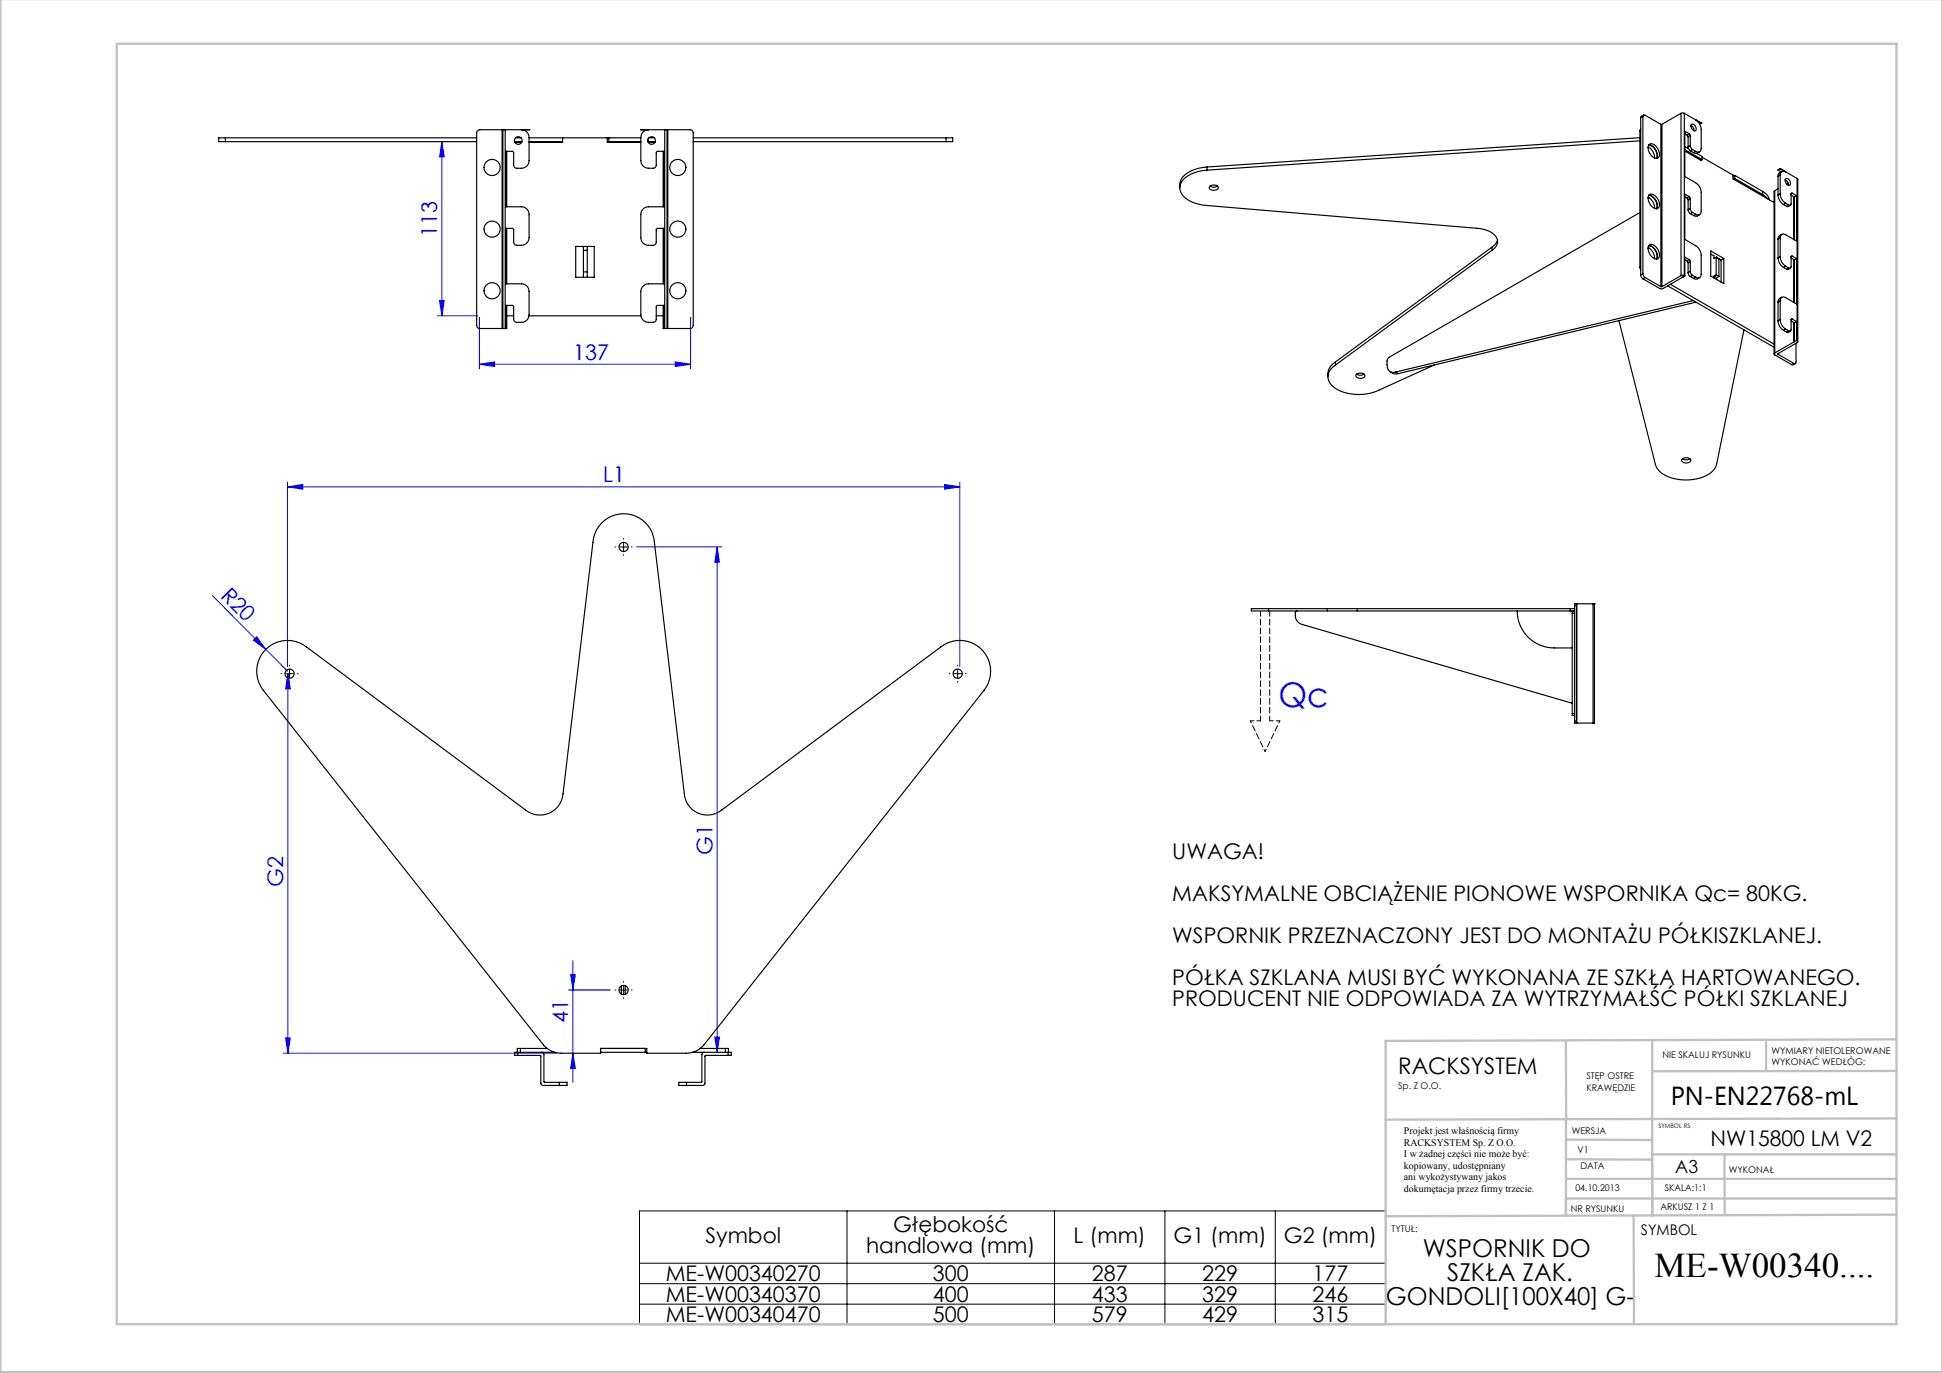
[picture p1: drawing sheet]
<svg xmlns="http://www.w3.org/2000/svg" width="420mm" height="297mm" viewBox="0 0 420 297" stroke-linecap="round" stroke-linejoin="round" font-family="sans-serif">
<g fill="none" stroke="#00f" stroke-width=".22">
<path d="M95.6 30.6v37.7M95.6 30.6l.5 3.3h-1zM94.6 68.3h8.7M95.1 65h1l-.5 3.3zM103.7 78.8l3.3-.5v1zM103.7 68.6v11.2M103.7 78.8h45.6M146 78.3l3.3 .5-3.3 .5zM149.3 68.6v11.2M62.2 105.3l3.3-.5v1zM62.2 104.3v39.9M62.2 105.3h145.4"/>
<path d="M137.7 118.3h18.4M155.1 118.3v109.3M155.1 118.3l.5 3.3h-1zM204.3 104.8l3.3 .5-3.3 .5zM207.6 104.3v39.9M45.9 128.8l11.6 11.7M54.8 138.5l.7-.7 2 2.7zM57.5 140.5l4.7 4.7M62.3 145.7v82.1M62.3 145.7l.5 3.3h-1zM122.9 214.1h9.1M123.4 210.8h1l-.5 3.3z"/>
<path d="M123.9 207.8v26.4M61.3 227.8h59.1M61.8 224.5h1l-.5 3.3zM123.9 227.8l.5 3.3h-1zM154.6 224.3h1l-.5 3.3z"/>
</g>
<g fill="none" stroke="#000" stroke-width=".22">
<path d="M134 118.3h1.7M134.9 117.5v1.6M61.8 145.7h1.7M62.6 144.9v1.7M206.3 145.7h1.7M207.1 144.9v1.7M134 214.1h1.7M134.9 213.3v1.7M138.3 261.9h161.4v24.6h-161.4zM138.3 273.3h161.4M138.3 277.7h161.4M183.2 261.9v24.6"/>
<path d="M228.1 261.9v24.6M251.9 261.9v24.6M275.8 261.9v24.6M138.3 282.1h161.4"/>
</g>
<g fill="none" stroke="#000" stroke-width=".22" stroke-dasharray="15.2 1.3 1.3 1.3">
<path d="M133.2 118.3h-.2M134.9 116.6v-.1M134.9 120v.1M136.5 118.3h.2M61 145.7h-.2M62.6 144.1v-.2M62.6 147.4v.2M64.3 145.7h.2M205.5 145.7h-.2M207.1 144.1v-.2M207.1 147.4v.2M208.8 145.7h.2"/>
<path d="M133.2 214.1h-.2M134.9 212.5v-.2M134.9 215.8v.2M136.5 214.1h.2"/>
</g>
<path d="M272.6 155.9v-23.6M274.6 155.9v-23.6" fill="none" stroke="#000" stroke-width=".22" stroke-dasharray="1.3 .6" stroke-dashoffset=".2"/>
<path d="M272.6 155.9h-2.2M276.8 155.9h-2.2" fill="none" stroke="#000" stroke-width=".22" stroke-dasharray="1.3 .6" stroke-dashoffset=".5"/>
<path d="M270.4 155.9l3.2 6.7M273.6 162.6l3.2-6.7" fill="none" stroke="#000" stroke-width=".22" stroke-dasharray="1.3 .6" stroke-dashoffset=".8"/>
<g fill="none" stroke="#c0c0c0" stroke-width=".5">
<path d="M.1 -.1v296.9h419.9M25.2 9.5h385v276.9h-385zM338.7 225.2v16.9M357.3 225v37.9v-13.2M382 225.4v6.3M410.1 224.8l-110.4 .4v61.2M410.1 231.7h-52.8M338.7 259.3h71.5M338.7 255h71.5M338.7 250.8l18.6 .1M338.7 246.5l18.6 .1M338.7 242.1v20.9"/>
<path d="M357.3 249.7h52.9M373 249.7v13.2M410.1 241.9l-110.4 .3M353.3 262.9l.1 23.5M410.2 262.7l-110.5 .4"/>
</g>
<g fill="#00f">
<path d="M54.8 138.5l.7-.7 2 2.7z"/>
<path d="M62.2 105.3l3.3-.5v1zM204.3 104.8l3.3 .5-3.3 .5z"/>
<path d="M103.7 78.8l3.3-.5v1zM146 78.3l3.3 .5-3.3 .5z"/>
<path d="M154.6 224.3h1l-.5 3.3zM155.1 118.3l.5 3.3h-1z"/>
<path d="M95.6 30.6l.5 3.3h-1zM95.1 65h1l-.5 3.3zM123.4 210.8h1l-.5 3.3zM123.9 227.8l.5 3.3h-1zM62.3 145.7l.5 3.3h-1zM61.8 224.5h1l-.5 3.3z"/>
</g>
<g fill="none" stroke="#000" stroke-width=".25">
<path d="M48.7 29.8h-1.4v.8h1.4M48.7 29.8h54.4M48.7 30.6h54.4M48.7 29.8v.8M108.6 28.1h.2M108.6 28.1h-4.8a.67 .67 0 0 0-.7 .6v41.7a.67 .67 0 0 0 .7 .7h4.8M108.6 28.1v43M108.8 28.1h.5M108.8 28.1v43M109.3 28.1v43M109.3 28.1h5.1M109.6 32.7v12"/>
<path d="M111.3 30.6h1.6M111.4 30.8h1.4M111.5 29.8h1.2M112.8 28.1a1.67 1.67 0 0 1 1.6 1.6v5a1.67 1.67 0 0 1-1.6 1.7h-1a.67 .67 0 0 1-.7-.7l-.1-2.8-.2-.2h-1.4v12h3.4a1.67 1.67 0 0 1 1.6 1.7v5a1.67 1.67 0 0 1-1.6 1.7h-1a.67 .67 0 0 1-.7-.7l-.1-2.9-.2-.1h-1.4v12h3.4a1.67 1.67 0 0 1 1.6 1.6v5.1a1.67 1.67 0 0 1-1.6 1.6h-1a.67 .67 0 0 1-.7-.6l-.1-2.9-.2-.1h-1.4v5M114.4 28.1h.1M114.4 29.8h24.2M114.4 30.6h7.3M121.7 29.8v1h-7.3M131.3 29.8v1h7.3M131.3 30.6h7.3M131.7 29.8v.8M138.6 28.1h.1"/>
<path d="M138.6 28.1h5.2M140.1 30.6h.1M140.2 30.6h1.5M140.2 30v.6M140.2 30.8h1.4M140.3 28.1a1.67 1.67 0 0 0-1.7 1.6v5a1.67 1.67 0 0 0 1.7 1.7h1a.67 .67 0 0 0 .6-.7l.1-2.8 .3-.2h1.3v12h-3.3a1.67 1.67 0 0 0-1.7 1.7v5a1.67 1.67 0 0 0 1.7 1.7h1a.67 .67 0 0 0 .6-.7l.1-2.9 .3-.1h1.3v12h-3.3a1.67 1.67 0 0 0-1.7 1.6v5.1a1.67 1.67 0 0 0 1.7 1.6h1a.67 .67 0 0 0 .6-.6l.1-2.9 .3-.1h1.3v5M140.3 29.8h1.2M143.4 32.7v12M143.8 28.1h.5M143.8 28.1v43M144.3 28.1h.1M144.3 28.1v43"/>
<path d="M144.4 28.1h4.9a.67 .67 0 0 1 .6 .6v41.7a.67 .67 0 0 1-.6 .7h-4.9M144.4 28.1v43M149.9 29.8h54.7M149.9 30.6h54.7M204.6 29.8h1.4v.8h-1.4M204.6 29.8v.8M261 36.8a7.1 7.1 0 0 0-5.4 2.5 2.77 2.77 0 0 0 1.4 4l1.4 .6 2.6 .5 58.4 5a4.9 4.9 0 0 1 4.4 2.2 2.1 2.1 0 0 1-1.1 2.5M261 36.1a7.1 7.1 0 0 0-5.4 2.5 3.1 3.1 0 0 0-.4 2M261 36.1v.7M354.7 28.3v29.5M354.7 30.5l-93.7 6.3M354.7 29.8l-93.7 6.3"/>
<path d="M354.8 28l-.1 .3M354.8 25.5v34M354.8 28.2l-.1 .1M355.3 25.2a.29 .29 0 0 1 .1-.3 .29 .29 0 0 1 .4 0l3.4 2M355.3 25.2v34M355.3 25.2l-.5 .3M355.4 24.9l-.5 .3-.1 .3M356.4 31.8a2.63 2.63 0 0 1 1.4 2.4M356.6 31.4a2.29 2.29 0 0 1 1.7 2.9 2.29 2.29 0 0 0-1.7-2.9zM356.6 31.3a1.09 1.09 0 0 1 1.7 .5l.4 .8a1 1 0 0 1 .2 1.1 1 1 0 0 1-.9 .5 2.39 2.39 0 0 1-1.4-2.9zM359.2 26.9h.2M359.2 26.9v35.1"/>
<path d="M359.4 26.9v35.1M363.6 24.5h.7M363.6 24.5v35.1M363.6 24.5l-4.2 2.4M364.3 24.5v35.1M364.3 24.5l3.6 2.1M364.4 28.9l.5 .3M364.4 32.7l3.6 2.1v-.2M364.4 32.4l3.7 2.1M364.4 31.7l.8 .5M364.9 29.2l.2 .4M365.1 31.8l.1 .5 .4 .3"/>
<path d="M365.1 29.6v2.2M365.3 28.9l.3 .4M365.3 28.9l-.9-.5v9.8l2.3 1.4a2.61 2.61 0 0 1 1.2 2v4.1a.72 .72 0 0 1-.3 .7 .72 .72 0 0 1-.9 0M365.3 28.9l-.4 .3M365.6 31.5l.1 .5 .3 .3M365.6 29.3v2.2M365.6 31.5l-.5 .3M365.6 29.3l-.5 .3M365.6 32.6l.7 .4M365.7 27.1l.5 .5 .2 .7M365.9 26.9a.96 .96 0 0 1 .8 1.4 .96 .96 0 0 1-.8-1.4zM366 32.3l.7 .4"/>
<path d="M366 32.3l-.4 .3M366.7 25.9a2.61 2.61 0 0 1 1.2 2.1v4.1a.72 .72 0 0 1-.3 .7 .72 .72 0 0 1-.9-.1M366.7 32.7l-.4 .3M366.9 33.2l1.2 .7v.6M367.6 32.8a1.02 1.02 0 0 1-1.3 .2M367.9 26.6h.1M367.9 26.6l-.3 .2M368.1 34l6.7 3.9v.8l8.9 5.1M368.1 34.5l-.2 .2M375.2 38.6l-.3 .2M375.2 38.6l6 3.5M375.2 37.9v.7"/>
<path d="M375.2 37.9l-.4 .3M375.2 37.9l6 3.5M384.5 36.8h.1M384.5 38.1v4.1M384.5 36.8l.7 .4M385 36.5l3.7 2.1M385 37.8v4.1M385 37.8l-.5 .3M385 36.5l-.5 .3M385 36.5h.1M385.4 37.1l-.7 .4-.2 .6M386.1 38.9l.5 .5 .2 .7"/>
<path d="M386.2 37.2a.72 .72 0 0 0-.8-.1 .72 .72 0 0 0-.4 .7M386.2 38.6a.96 .96 0 0 1 .9 1.5 .96 .96 0 0 1-.9-1.5zM386.7 39.6l-.3 .2M388.7 38.6l.1 .2v35.1M388.7 38.6v35.1M109.6 49.4v12M124.5 53.3h4v6.7h-4zM126.2 53.3v6.7M126.2 58.8h.8M126.2 54.1h.8M127 53.3v6.7M143.4 49.4v12"/>
<path d="M261.7 40.3l.9-.3a.74 .74 0 0 1 .9 .7 1.25 1.25 0 0 1-2-.1zM261.7 40.3l.7 .2 .9-.2M322.7 54.1l-33.9 24.9M322.7 53.5v.6M322.7 53.5l-33.9 24.8M323.9 51.9a2.55 2.55 0 0 1-1.2 1.6M354.7 46l-54.3 31.3-.3 .4a3.2 3.2 0 0 0 .4 2.6 1.34 1.34 0 0 0 1.3 .2M354.7 57.8l.1 .5M354.8 59.5l.2 .5 .3 .3M354.8 57.7l-.1 .1M355.3 59.2l.1 .5 .4 .3M355.3 59.2l-.5 .3"/>
<path d="M356.4 53.6a2.63 2.63 0 0 1 1.4 2.4M356.4 42.7a2.63 2.63 0 0 1 1.4 2.4M356.6 53.1a2.29 2.29 0 0 1 1.7 2.9 2.29 2.29 0 0 0-1.7-2.9zM356.6 42.2a2.29 2.29 0 0 1 1.7 3 2.29 2.29 0 0 0-1.7-3zM356.6 42.2a1.09 1.09 0 0 1 1.7 .5l.4 .8a1 1 0 0 1 .2 1 1 1 0 0 1-.9 .6 2.39 2.39 0 0 1-1.4-2.9zM356.6 53.1a1.09 1.09 0 0 1 1.7 .5l.4 .8a1 1 0 0 1 .2 1 1 1 0 0 1-.9 .6 2.39 2.39 0 0 1-1.4-2.9zM363.6 59.6h.7M363.6 59.6l-4.2 2.4M364 59.9v.1M364.3 59.6l.1 .1M364.4 59.7l-.5 .3h.1M364.4 56.2l.5 .2"/>
<path d="M364.4 42.5l.5 .3M364.9 56.4l.2 .4M364.9 42.8l.2 .4M365.1 59l.1 .5 .4 .3M365.1 45.4l.1 .5 .4 .3M365.1 43.2v2.2M365.1 56.8v2.2M365.3 42.5l.3 .5M365.3 42.5l-.9-.5v9.8l2.3 1.4a2.61 2.61 0 0 1 1.2 2v4.1a.72 .72 0 0 1-.3 .8 .72 .72 0 0 1-.9-.1M365.3 56.2l.3 .4M365.3 56.2l-.9-.6v4.1M365.3 56.2l-.4 .2"/>
<path d="M365.3 42.5l-.4 .3M365.6 45.1l.1 .5 .3 .3M365.6 58.7l.1 .5 .3 .4M365.6 43v2.1M365.6 56.6v2.1M365.6 58.7l-.5 .3M365.6 56.6l-.5 .2M365.6 59.8l.7 .4M365.6 45.1l-.5 .3M365.6 43l-.5 .2M365.6 46.2l.7 .4M366 45.9l.7 .5"/>
<path d="M366 59.6l.7 .4M366 59.6l-.4 .2M366 45.9l-.4 .3M366.7 60l-.4 .2M366.7 46.4l-.4 .2M367.6 46.4l-.7 .4-.6-.2M370 55l.6 .3M370 54.3l2.8 1.6v5.5l-2.8-1.7zM370.7 55.2v.7l.5-.3M370.7 59.7v.4M370.7 59.7l.6 .4M371.2 55.6v3.9"/>
<path d="M371.2 59.5l-.5 .2M371.2 59.5l.5 .3M371.2 55.6l1 .7M371.3 55.6v.1M371.7 59.8l-.4 .3M371.7 56v3.8M372.2 56.3v4.7M372.8 55.9l-.6 .4M381.2 42.1l1.1 .9M381.2 41.4l1 .8 .5 1M381.2 41.4v.7M383.8 41.2l-.1 .3v35.1"/>
<path d="M383.8 41.2v35.2M384.5 55.8a2.61 2.61 0 0 0 1.2 2.1M384.5 42.2a2.6 2.6 0 0 0 1.2 2M384.5 51.7v4.1M384.5 40.8l-.7 .4M385 55.6a2.61 2.61 0 0 0 1.2 2M385 41.9a2.61 2.61 0 0 0 1.2 2.1M385 41.9l-.5 .3M385 51.4v4.2M385 55.6l-.5 .2M385 51.4l-.5 .3M385.4 50.7l-.7 .4-.2 .6"/>
<path d="M385.7 57.9l.7 .4M385.7 44.2l.7 .5M386.2 57.6l.7 .4M386.2 44l.7 .4M386.2 57.6l-.5 .3M386.2 44l-.5 .2M386.9 58l-.5 .3M386.9 44.4l-.5 .3M387.2 58l-.5 .3h-.3M387.2 44.4l-.5 .3h-.3M387.4 55.5v2.2a.29 .29 0 0 1-.2 .3 .29 .29 0 0 1-.3 0M387.4 55.8l.7 .4"/>
<path d="M387.4 41.9v2.2a.29 .29 0 0 1-.2 .3 .29 .29 0 0 1-.3 0M387.4 42.2l.7 .4M387.6 55.4l-.2 .1M387.6 41.8l-.2 .1M387.6 55.4l.9 .5M387.6 41.8l.9 .5M388 42.5v9.3M388 56.2v9.2M388.1 42.6v9.3M388.1 56.2v9.3M388.5 55.9v9.8l-2.3-1.3a.72 .72 0 0 0-.8-.1 .72 .72 0 0 0-.4 .8M388.5 42.3v9.8l-2.3-1.3a.72 .72 0 0 0-.8-.1 .72 .72 0 0 0-.4 .7"/>
<path d="M388.5 55.9l-.4 .3M388.5 42.3l-.4 .3M108.6 71.1h.2M108.8 71.1h.5M109.6 66.1v5h-.3M109.6 68.3h1.5M114.4 68.3h24.2M141.9 68.3h1.5M143.4 66.1v5h.4M143.8 71.1h.5M144.3 71.1h.1M288.8 78.3a3.2 3.2 0 0 0-1.6 3.2"/>
<path d="M288.8 78.3v.7M310.2 79l-12 5.4a9.9 9.9 0 0 1-10.2-1 2.67 2.67 0 0 1 .8-4.4M350.1 69.4l7.9 31.1a5.2 5.2 0 0 0 4.4 3.1 9.5 9.5 0 0 0 8-1.7l.4-.4 .5-1.1 5.9-29M355.8 60l-.5 .3M355.8 60l3.4 2M359.2 62h.2M360.7 61.8l23 13.3M361.3 61.5l22.4 12.9M364 60h-.2l-4.5 2.5-4-2.2M366.2 65l-64.4 15.5M366.8 65.4l-64.4 15.4M367.6 60l-.7 .4-.6-.2"/>
<path d="M371.3 60.1v.4M383.8 76.4l-.1 .2 .1 .2 3.7 2.1M384.5 69.4a2.61 2.61 0 0 0 1.2 2.1M384.5 76.5v.1M384.5 76.6l3.5 2M384.5 65.3v4.1M385 69.2a2.61 2.61 0 0 0 1.2 2M385 65.1v4.1M385 69.2l-.5 .2M385 65.1l-.5 .2M385.4 64.3l-.7 .4-.2 .6M385.7 71.5l.7 .4"/>
<path d="M386.2 71.2l.7 .4M386.2 71.2l-.5 .3M386.9 71.6l-.5 .3M387.2 71.6l-.5 .3h-.3M387.4 69.1v2.2a.29 .29 0 0 1-.2 .3 .29 .29 0 0 1-.3 0M387.4 69.4l.7 .4M387.6 69l-.2 .1M387.6 69l.9 .6M388 78.6l-.5 .3M388 74l-4.2 2.4M388 69.8v4.2M388.1 73.9l-.1-.1v.2"/>
<path d="M388.1 69.8v4.1M388.3 78.6l-.6 .3h-.2M388.4 74.3v4a.29 .29 0 0 1-.1 .3 .29 .29 0 0 1-.3 0M388.5 73.6l.2 .1M388.5 69.6v4M388.5 73.6l-.4 .3M388.5 69.6l-.4 .2M388.7 73.7l.1 .2-.1 .2-4.2 2.4M293.4 80.9l.9-.2a.74 .74 0 0 1 .9 .7 1.25 1.25 0 0 1-2-.1zM293.4 80.9l.7 .3 .9-.3M300.7 80.4l1 .5 .7-.1M301.8 80.5l.6 .3"/>
<path d="M363.9 99.2l.9-.2a.74 .74 0 0 1 .8 .7 1.25 1.25 0 0 1-1.9-.1zM363.9 99.2l.7 .3 .9-.3M274.4 131.7h-3.8v.5h3.8M274.4 131.7h12.7M274.4 132.2h12.7M274.4 131.7v.5M280.5 132.2l-.3 .1a2.14 2.14 0 0 0 1.5 2.8l58.3 17M287.1 131.7h6.5M287.1 132.2h6.5M287.1 131.7v.5M293.6 131.7v.5M293.6 131.7h46"/>
<path d="M293.6 132.2h46M328.1 132.2a8 8 0 0 0 8 8h3.9M339.6 131.7h.9M339.6 132.2h.9M339.6 131.7v.5M340 132.3v.4M340 132.3h.5M340 132.7h.5M340 132.2v.1M340 132.7v21.7M340.5 131h.4M340.5 131v25"/>
<path d="M340.9 130.6v.4M340.9 130.6h-.4v.4M340.9 130.6h.1M340.9 131v25M341 130.6h3.5M341 130.6v25.8M344.5 130.6h.3M344.5 130.6v25.8M344.8 130.6h.1M344.8 130.6v25.8h-.3M57.8 140.2a6.7 6.7 0 0 1 8.5-.3l47.3 35.3a5 5 0 0 0 8.2-3.5l6.4-54.4a6.7 6.7 0 0 1 6.7-6.2 6.7 6.7 0 0 1 6.6 6.2l6.5 54.4a5 5 0 0 0 8.1 3.5l47.4-35.3a6.7 6.7 0 0 1 8.8 .6 6.7 6.7 0 0 1 .5 8.8l-60.6 76.8a5 5 0 0 1-3.8 1.7h-8.5v-1h-10v1h-8.5a5 5 0 0 1-3.8-1.7l-60.6-76.8a6.7 6.7 0 0 1 .8-9.1zM340 154.4v.4h.5"/>
<path d="M340 154.4h.5M340.5 156v.4h.4M340.5 156h.4M340.9 156v.4M340.9 156.4h.1M341 156.4h3.5M134.4 213.3v1.7M135.2 213.2v1.9M112 227.6h-.7v.7h.7M112 227.6v.7M112 227.6h8M112.5 226.8h-.6v.8"/>
<path d="M112.5 226.8h5.8M112.5 226.8v.8M117.1 227.6l.4 .2 .1 .3 .1 6h4.9v.7l-5.4-.1-.2-.4-.1-5.9-4.9-.1M121 234.1v.7M129.9 227.6h10M139.5 226.8v.8M148.5 234.1v.7M149.8 227.6h7.7M151.4 226.8h5.5M152.3 227.6l-.4 .2-.1 .3v6h-5v.7l5.4-.1 .3-.4v-5.9l5-.1M156.9 226.8h.6v.8M156.9 226.8v.8"/>
<path d="M157.5 227.6h.6v.7h-.6M157.5 227.6v.7"/>
<circle cx="106.4" cy="36.2" r="1.75"/>
<circle cx="112.1" cy="30.4" r=".83"/>
<circle cx="140.9" cy="30.4" r=".83"/>
<circle cx="146.6" cy="36.2" r="1.75"/>
<circle cx="106.4" cy="49.6" r="1.75"/>
<circle cx="146.6" cy="49.6" r="1.75"/>
<circle cx="106.4" cy="62.9" r="1.75"/>
<circle cx="146.6" cy="62.9" r="1.75"/>
<circle cx="134.9" cy="118.3" r="1"/>
<circle cx="62.6" cy="145.7" r="1"/>
<circle cx="207.1" cy="145.7" r="1"/>
<circle cx="134.9" cy="214.1" r="1"/>
</g>
<text font-size="7.5" x="357.8" y="276.2">ME-W00340....</text>
<text font-size="7.3" fill="#00f" x="276.5" y="152.9">Qc</text>
<text font-size="5.6" x="361.3" y="239.1">PN-EN22768-mL</text>
<g font-size="5.3">
<text x="307.7" y="272">WSPORNIK DO</text>
<text x="313" y="277.1">SZKŁA ZAK.</text>
<text x="299.7" y="282.2">GONDOLI[100X40] G-</text>
</g>
<text font-size="4.9" x="302.4" y="232.4">RACKSYSTEM</text>
<g font-size="4.7" fill="#00f">
<text x="94.6" y="51.2" transform="rotate(-90 94.6 51.2)">113</text>
<text x="124" y="77.8">137</text>
<text x="130.5" y="104.3">L1</text>
<text x="47.5" y="129.1" transform="rotate(45 47.5 129.1)">R20</text>
<text x="154.1" y="184.9" transform="rotate(-90 154.1 184.9)">G1</text>
<text x="61.3" y="191.9" transform="rotate(-90 61.3 191.9)">G2</text>
<text x="122.9" y="221.4" transform="rotate(-90 122.9 221.4)">41</text>
</g>
<g font-size="4.7">
<text x="253.5" y="185.8">UWAGA!</text>
<text x="253.5" y="194.9">MAKSYMALNE OBCIĄŻENIE PIONOWE WSPORNIKA Qc= 80KG.</text>
<text x="253.5" y="203.9">WSPORNIK PRZEZNACZONY JEST DO MONTAŻU PÓŁKISZKLANEJ.</text>
<text x="253.5" y="213">PÓŁKA SZKLANA MUSI BYĆ WYKONANA ZE SZKŁA HARTOWANEGO.</text>
<text x="253.5" y="217.5">PRODUCENT NIE ODPOWIADA ZA WYTRZYMAŁŚĆ PÓŁKI SZKLANEJ</text>
<text x="369.9" y="247.8">NW15800 LM V2</text>
<text x="152.6" y="268.9">Symbol</text>
<text x="193.1" y="266.6">Głębokość</text>
<text x="232.2" y="268.9">L (mm)</text>
<text x="253.8" y="268.9">G1 (mm)</text>
<text x="277.7" y="268.9">G2 (mm)</text>
<text x="187.3" y="271.1">handlowa (mm)</text>
<text x="144" y="277.2">ME-W00340270</text>
<text x="144" y="281.6">ME-W00340370</text>
<text x="201.8" y="277.2">300</text>
<text x="201.8" y="281.6">400</text>
<text x="236.1" y="277.2">287</text>
<text x="236.1" y="281.6">433</text>
<text x="260" y="277.2">229</text>
<text x="260" y="281.6">329</text>
<text x="283.9" y="277.2">177</text>
<text x="283.9" y="281.6">246</text>
<text x="144" y="286">ME-W00340470</text>
<text x="201.8" y="286">500</text>
<text x="236.1" y="286">579</text>
<text x="260" y="286">429</text>
<text x="283.9" y="286">315</text>
</g>
<text font-size="3.9" x="362.3" y="253.8">A3</text>
<text font-size="3.2" x="354.9" y="267.2">SYMBOL</text>
<g font-size="2.2">
<text x="303.6" y="245.3">Projekt jest właśnością firmy</text>
<text x="303.6" y="247.8">RACKSYSTEM Sp. Z O.O.</text>
<text x="303.6" y="250.3">I w żadnej części nie może być:</text>
<text x="303.6" y="252.8">kopiowany, udostępniany</text>
<text x="303.6" y="255.3">ani wykożystywany jakos</text>
<text x="303.6" y="257.8">dokumętacja przez firmy trzecie.</text>
</g>
<g font-size="2">
<text x="383.1" y="227.9">WYMIARY NIETOLEROWANE</text>
<text x="343.1" y="233.4">STĘP OSTRE</text>
<text x="359.5" y="228.9">NIE SKALUJ RYSUNKU</text>
<text x="383.1" y="230.4">WYKONAĆ WEDŁÓG:</text>
<text x="302.4" y="235.5">Sp. Z O.O.</text>
<text x="343.1" y="235.9">KRAWĘDZIE</text>
<text x="339.9" y="245.4">WERSJA</text>
<text x="341.2" y="249.4">V1</text>
<text x="340.7" y="257.7">04.10.2013</text>
<text x="341.8" y="252.9">DATA</text>
<text x="360.1" y="257.7">SKALA:1:1</text>
<text x="373.9" y="253.8">WYKONAŁ</text>
<text x="339.7" y="262.3">NR RYSUNKU</text>
<text x="359.1" y="261.8">ARKUSZ 1 Z 1</text>
<text x="301" y="266.4">TYTUŁ:</text>
</g>
<text font-size="1.3" x="358.7" y="244">SYMBOL RS</text>
</svg>
